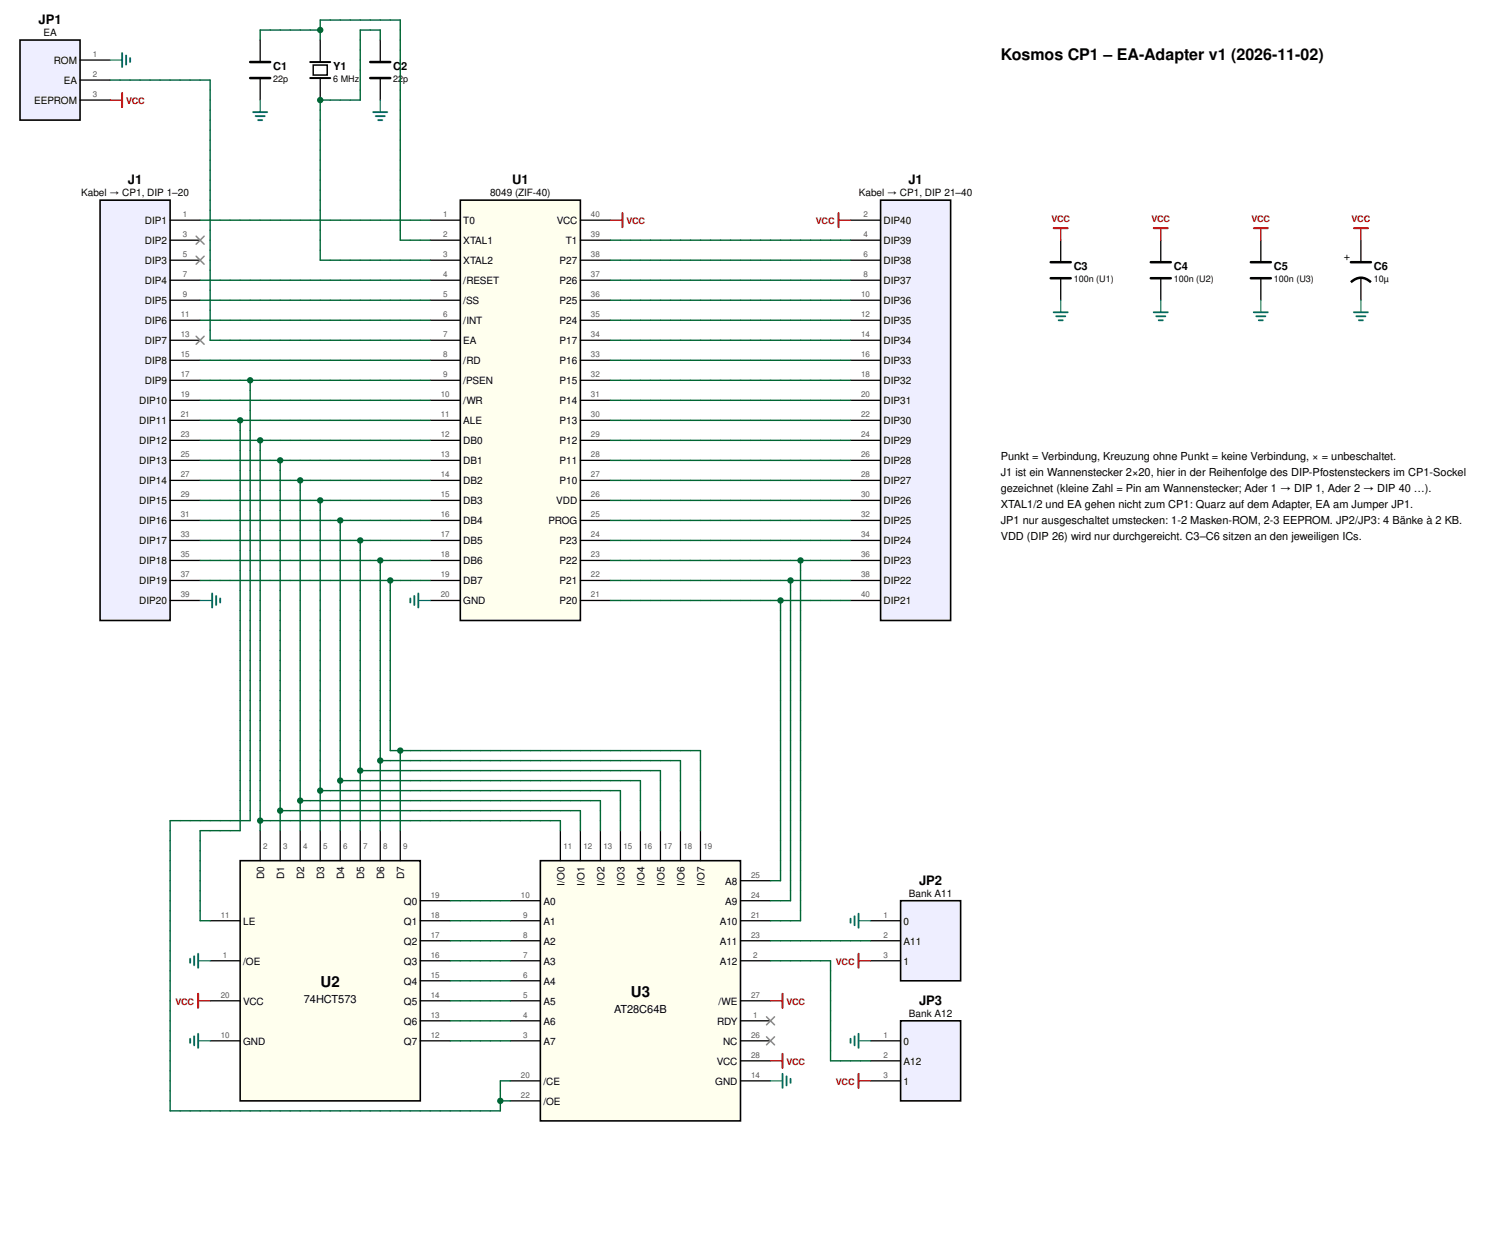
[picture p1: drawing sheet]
<svg xmlns="http://www.w3.org/2000/svg" width="397mm" height="331mm" viewBox="0 0 397 331" stroke-linecap="round" stroke-linejoin="round" font-family="sans-serif">
<path d="M121.7 52.9h31.8v111.1h-31.8z" fill="#ffe" stroke="#000" stroke-width=".42"/>
<g fill="#eef" stroke="#000" stroke-width=".42">
<path d="M26.5 52.9h18.5v111.1h-18.5z"/>
<path d="M232.8 52.9h18.6v111.1h-18.6z"/>
</g>
<g fill="#ffe" stroke="#000" stroke-width=".42">
<path d="M63.5 227.5h47.6v63.5h-47.6z"/>
<path d="M142.9 227.5h52.9v68.8h-52.9z"/>
</g>
<g fill="#eef" stroke="#000" stroke-width=".42">
<path d="M238.1 238.1h15.9v21.2h-15.9z"/>
<path d="M238.1 269.9h15.9v21.1h-15.9z"/>
<path d="M5.3 10.6h15.9v21.1h-15.9z"/>
</g>
<g fill="none" stroke="#000" stroke-width=".34">
<path d="M21.2 15.9h7.9M68.8 10.6v5.8M84.7 10.6v5.8M100.5 10.6v5.8M21.2 21.2h7.9M21.2 26.5h7.9M68.8 20.6v5.9M84.7 20.6v5.9M100.5 20.6v5.9M45 58.2h7.9M113.8 58.2h7.9M153.5 58.2h7.9"/>
<path d="M224.9 58.2h7.9M45 63.5h7.9M45 68.8h7.9M45 74.1h7.9M45 79.4h7.9M113.8 63.5h7.9M113.8 68.8h7.9M113.8 74.1h7.9M113.8 79.4h7.9M153.5 63.5h7.9M153.5 68.8h7.9M153.5 74.1h7.9"/>
<path d="M153.5 79.4h7.9M224.9 63.5h7.9M224.9 68.8h7.9M224.9 74.1h7.9M224.9 79.4h7.9M280.5 63.5v5.8M280.5 73.6v5.8M306.9 63.5v5.8M306.9 73.6v5.8M333.4 63.5v5.8M333.4 73.6v5.8M359.8 63.5v5.8"/>
<path d="M359.8 73.6v5.8M45 84.7h7.9M45 90h7.9M45 95.2h7.9M113.8 84.7h7.9M113.8 90h7.9M113.8 95.2h7.9M153.5 84.7h7.9M153.5 90h7.9M153.5 95.2h7.9M224.9 84.7h7.9M224.9 90h7.9"/>
<path d="M224.9 95.2h7.9M45 100.5h7.9M45 105.8h7.9M45 111.1h7.9M45 116.4h7.9M113.8 100.5h7.9M113.8 105.8h7.9M113.8 111.1h7.9M113.8 116.4h7.9M153.5 100.5h7.9M153.5 105.8h7.9M153.5 111.1h7.9"/>
<path d="M153.5 116.4h7.9M224.9 100.5h7.9M224.9 105.8h7.9M224.9 111.1h7.9M224.9 116.4h7.9M45 121.7h7.9M45 127h7.9M45 132.3h7.9M45 137.6h7.9M113.8 121.7h7.9M113.8 127h7.9M113.8 132.3h7.9"/>
<path d="M113.8 137.6h7.9M153.5 121.7h7.9M153.5 127h7.9M153.5 132.3h7.9M153.5 137.6h7.9M224.9 121.7h7.9M224.9 127h7.9M224.9 132.3h7.9M224.9 137.6h7.9M45 142.9h7.9M45 148.2h7.9M45 153.5h7.9"/>
<path d="M45 158.7h7.9M113.8 142.9h7.9M113.8 148.2h7.9M113.8 153.5h7.9M113.8 158.7h7.9M153.5 142.9h7.9M153.5 148.2h7.9M153.5 153.5h7.9M153.5 158.7h7.9M224.9 142.9h7.9M224.9 148.2h7.9M224.9 153.5h7.9"/>
<path d="M224.9 158.7h7.9M68.8 219.6v7.9M74.1 219.6v7.9M79.4 219.6v7.9M84.7 219.6v7.9M90 219.6v7.9M95.2 219.6v7.9M100.5 219.6v7.9M105.8 219.6v7.9M148.2 219.6v7.9M153.5 219.6v7.9M158.7 219.6v7.9"/>
<path d="M164 219.6v7.9M169.3 219.6v7.9M174.6 219.6v7.9M179.9 219.6v7.9M185.2 219.6v7.9M111.1 238.1h8M134.9 238.1h8M195.8 238.1h7.9M195.8 232.8h7.9M55.6 243.4h7.9M55.6 254h7.9M111.1 243.4h8"/>
<path d="M111.1 248.7h8M111.1 254h8M111.1 259.3h8M134.9 243.4h8M134.9 248.7h8M134.9 254h8M134.9 259.3h8M195.8 243.4h7.9M195.8 248.7h7.9M195.8 254h7.9M230.2 243.4h7.9M230.2 248.7h7.9"/>
<path d="M230.2 254h7.9M55.6 264.6h7.9M55.6 275.2h7.9M111.1 264.6h8M111.1 269.9h8M111.1 275.2h8M134.9 264.6h8M134.9 269.9h8M134.9 275.2h8M195.8 264.6h7.9M195.8 269.9h7.9M195.8 275.2h7.9"/>
<path d="M230.2 275.2h7.9M134.9 285.8h8M134.9 291h8M195.8 285.8h7.9M195.8 280.5h7.9M230.2 285.8h7.9M230.2 280.5h7.9"/>
</g>
<path d="M82.8 17.2h3.7v2.6h-3.7z" fill="none" stroke="#000" stroke-width=".4"/>
<path d="M82 16.4h5.3M82 20.6h5.3" fill="none" stroke="#000" stroke-width=".53"/>
<path d="M66.1 16.4h5.3M97.9 16.4h5.3M66.1 20.6h5.3M97.9 20.6h5.3M277.8 69.3h5.3M277.8 73.6h5.3M304.3 69.3h5.3M304.3 73.6h5.3M330.7 69.3h5.3M330.7 73.6h5.3M357.2 69.3h5.3" fill="none" stroke="#000" stroke-width=".66"/>
<path d="M357.2 74.6a3.5 3.5 0 0 1 5.3 0" fill="none" stroke="#000" stroke-width=".66" stroke-linecap="butt"/>
<g fill="none" stroke="#063" stroke-width=".37">
<path d="M84.7 10.6v-5.3h21.1v58.2h8M84.7 7.9h-15.9v2.7M100.5 10.6v-2.7h-5.3v18.6h-10.5v42.3h29.1M29.1 21.2h26.5v68.8h58.2M52.9 58.2h60.9M52.9 74.1h60.9M52.9 79.4h60.9M161.4 74.1h63.5M161.4 79.4h63.5M161.4 63.5h63.5M161.4 68.8h63.5M52.9 84.7h60.9"/>
<path d="M52.9 95.2h60.9M161.4 84.7h63.5M161.4 95.2h63.5M161.4 90h63.5M52.9 105.8h60.9M52.9 116.4h60.9M52.9 111.1h60.9M52.9 100.5h60.9M63.5 111.1v108.5h-10.6v23.8h2.7M66.1 100.5v116.5h-21.1v76.7h87.3v-7.9h2.6M68.8 116.4v103.2M161.4 105.8h63.5"/>
<path d="M161.4 116.4h63.5M161.4 111.1h63.5M161.4 100.5h63.5M52.9 137.6h60.9M52.9 132.3h60.9M52.9 127h60.9M52.9 121.7h60.9M74.1 121.7v97.9M79.4 127v92.6M84.7 132.3v87.3M90 137.6v82M161.4 137.6h63.5"/>
<path d="M161.4 132.3h63.5M161.4 127h63.5M161.4 121.7h63.5M52.9 142.9h60.9M52.9 153.5h60.9M52.9 148.2h60.9M95.2 142.9v76.7M100.5 148.2v71.4M103.2 153.5v44.9h82v21.2M161.4 142.9h63.5M161.4 158.7h63.5M161.4 153.5h63.5"/>
<path d="M161.4 148.2h63.5M206.4 158.7v74.1h-2.7M209 153.5v84.6h-5.3M211.7 148.2v95.2h-8M105.8 198.4v21.2M68.8 217h79.4v2.6M74.1 214.3h79.4v5.3M79.4 211.7h79.3v7.9M84.7 209h79.3v10.6M90 206.4h79.3v13.2M95.2 203.7h79.4v15.9M100.5 201.1h79.4v18.5"/>
<path d="M119.1 238.1h15.8M119.1 243.4h15.8M119.1 248.7h15.8M119.1 254h15.8M119.1 259.3h15.8M203.7 248.7h26.5M203.7 254h15.9v26.5h10.6M119.1 264.6h15.8M119.1 269.9h15.8M119.1 275.2h15.8M132.3 291h2.6"/>
</g>
<g fill="#063">
<circle cx="84.7" cy="26.5" r=".85"/>
<circle cx="84.7" cy="7.9" r=".85"/>
<circle cx="206.4" cy="158.8" r=".85"/>
<circle cx="209" cy="153.5" r=".85"/>
<circle cx="211.7" cy="148.2" r=".85"/>
<circle cx="63.5" cy="111.1" r=".85"/>
<circle cx="68.8" cy="116.4" r=".85"/>
<circle cx="68.8" cy="217" r=".85"/>
<circle cx="74.1" cy="121.7" r=".85"/>
<circle cx="74.1" cy="214.3" r=".85"/>
<circle cx="79.4" cy="127" r=".85"/>
<circle cx="79.4" cy="211.7" r=".85"/>
<circle cx="84.7" cy="132.3" r=".85"/>
<circle cx="84.7" cy="209" r=".85"/>
<circle cx="90" cy="137.6" r=".85"/>
<circle cx="90" cy="206.4" r=".85"/>
<circle cx="95.2" cy="142.9" r=".85"/>
<circle cx="95.2" cy="203.7" r=".85"/>
<circle cx="100.5" cy="148.2" r=".85"/>
<circle cx="100.5" cy="201.1" r=".85"/>
<circle cx="103.2" cy="153.5" r=".85"/>
<circle cx="105.8" cy="198.4" r=".85"/>
<circle cx="66.1" cy="100.5" r=".85"/>
<circle cx="132.3" cy="291" r=".85"/>
</g>
<g fill="none" stroke="#06c" stroke-width=".34">
<path d="M29.1 15.9h3.2M68.8 26.5v3.1M100.5 26.5v3.1M280.5 79.4v3.1M306.9 79.4v3.1M333.4 79.4v3.1M359.8 79.4v3.1M52.9 158.7h3.2M110.6 158.7h3.2M52.4 254h3.2M227 243.4h3.2M52.4 275.2h3.2"/>
<path d="M227 275.2h3.2M203.7 285.8h3.2"/>
</g>
<g fill="none" stroke="#06c" stroke-width=".53">
<path d="M32.3 14v3.7M33.3 14.7v2.4M34.4 15.3v1.1M66.9 29.6h3.7M67.6 30.7h2.4M68.3 31.7h1M98.7 29.6h3.7M99.4 30.7h2.3M100 31.7h1.1M278.6 82.5h3.7M279.3 83.6h2.3M279.9 84.7h1.1"/>
<path d="M305.1 82.5h3.7M305.7 83.6h2.4M306.4 84.7h1M331.5 82.5h3.7M332.2 83.6h2.4M332.8 84.7h1.1M358 82.5h3.7M358.6 83.6h2.4M359.3 84.7h1.1M56.1 156.9v3.7M57.1 157.6v2.3M58.2 158.2v1.1"/>
<path d="M108.5 158.2v1.1M109.5 157.6v2.3M110.6 156.9v3.7M50.3 253.5v1M51.3 252.8v2.4M52.4 252.1v3.8M224.9 242.9v1M226 242.2v2.4M227 241.6v3.7M50.3 274.6v1.1M51.3 274v2.4M52.4 273.3v3.7"/>
<path d="M224.9 274.6v1.1M226 274v2.4M227 273.3v3.7M206.9 283.9v3.7M208 284.6v2.3M209 285.2v1.1"/>
</g>
<path d="M29.1 26.5h3.2M161.4 58.2h3.2M221.7 58.2h3.2M280.5 60.3v3.2M306.9 60.3v3.2M333.4 60.3v3.2M359.8 60.3v3.2M227 254h3.2M52.4 264.6h3.2M203.7 264.6h3.2M203.7 280.5h3.2M227 285.8h3.2" fill="none" stroke="#b00" stroke-width=".34"/>
<path d="M32.3 24.6v3.7M164.6 56.4v3.7M221.7 56.4v3.7M278.6 60.3h3.7M305.1 60.3h3.7M331.5 60.3h3.7M358 60.3h3.7M227 252.1v3.8M52.4 262.7v3.7M206.9 262.7v3.7M206.9 278.6v3.7M227 283.9v3.7" fill="none" stroke="#b00" stroke-width=".53"/>
<path d="M51.9 62.4l2.1 2.2zM51.9 64.6l2.1-2.2zM51.9 67.7l2.1 2.1zM51.9 69.8l2.1-2.1zM51.9 88.9l2.1 2.1zM51.9 91l2.1-2.1zM202.7 268.8l2.1 2.1zM202.7 270.9l2.1-2.1zM202.7 274.1l2.1 2.1zM202.7 276.2l2.1-2.1z" fill="#000" stroke="#888" stroke-width=".4"/>
<text font-size="4.2" x="264.6" y="15.9">Kosmos CP1 – EA-Adapter v1 (2026-11-02)</text>
<g font-size="4">
<text x="84.8" y="260.9">U2</text>
<text x="166.8" y="263.5">U3</text>
</g>
<g font-size="3.4">
<text x="10.2" y="6.3">JP1</text>
<text x="33.8" y="48.7">J1</text>
<text x="135.4" y="48.7">U1</text>
<text x="240.2" y="48.7">J1</text>
<text x="243" y="233.9">JP2</text>
<text x="243" y="265.6">JP3</text>
</g>
<g font-size="2.9">
<text x="72.2" y="18.5">C1</text>
<text x="88.1" y="18.5">Y1</text>
<text x="104" y="18.5">C2</text>
<text x="283.9" y="71.4">C3</text>
<text x="310.4" y="71.4">C4</text>
<text x="336.8" y="71.4">C5</text>
<text x="355.3" y="68.8">+</text>
<text x="363.3" y="71.4">C6</text>
<text x="264.6" y="121.7">Punkt = Verbindung, Kreuzung ohne Punkt = keine Verbindung, × = unbeschaltet.</text>
<text x="264.6" y="125.9">J1 ist ein Wannenstecker 2×20, hier in der Reihenfolge des DIP-Pfostensteckers im CP1-Sockel</text>
<text x="264.6" y="130.2">gezeichnet (kleine Zahl = Pin am Wannenstecker; Ader 1 → DIP 1, Ader 2 → DIP 40 …).</text>
<text x="264.6" y="134.4">XTAL1/2 und EA gehen nicht zum CP1: Quarz auf dem Adapter, EA am Jumper JP1.</text>
<text x="264.6" y="138.6">JP1 nur ausgeschaltet umstecken: 1-2 Masken-ROM, 2-3 EEPROM. JP2/JP3: 4 Bänke à 2 KB.</text>
<text x="264.6" y="142.9">VDD (DIP 26) wird nur durchgereicht. C3–C6 sitzen an den jeweiligen ICs.</text>
<text x="80.3" y="265.1">74HCT573</text>
<text x="162.4" y="267.8">AT28C64B</text>
</g>
<g font-size="2.6">
<text x="11.5" y="9.5">EA</text>
<text x="14.2" y="16.9">ROM</text>
<text x="16.8" y="22.2">EA</text>
<text x="9" y="27.5">EEPROM</text>
<text x="21.5" y="51.9">Kabel → CP1, DIP 1–20</text>
<text x="129.6" y="51.9">8049 (ZIF-40)</text>
<text x="227.1" y="51.9">Kabel → CP1, DIP 21–40</text>
<text x="38.3" y="59.3">DIP1</text>
<text x="122.5" y="59.3">T0</text>
<text x="147.2" y="59.3">VCC</text>
<text x="233.6" y="59.3">DIP40</text>
<text x="38.3" y="64.6">DIP2</text>
<text x="122.5" y="64.6">XTAL1</text>
<text x="149.6" y="64.6">T1</text>
<text x="233.6" y="64.6">DIP39</text>
<text x="38.3" y="69.8">DIP3</text>
<text x="122.5" y="69.8">XTAL2</text>
<text x="148" y="69.8">P27</text>
<text x="233.6" y="69.8">DIP38</text>
<text x="38.3" y="75.1">DIP4</text>
<text x="122.5" y="75.1">/RESET</text>
<text x="148" y="75.1">P26</text>
<text x="233.6" y="75.1">DIP37</text>
<text x="38.3" y="80.4">DIP5</text>
<text x="122.5" y="80.4">/SS</text>
<text x="148" y="80.4">P25</text>
<text x="233.6" y="80.4">DIP36</text>
<text x="38.3" y="85.7">DIP6</text>
<text x="122.5" y="85.7">/INT</text>
<text x="148" y="85.7">P24</text>
<text x="233.6" y="85.7">DIP35</text>
<text x="38.3" y="91">DIP7</text>
<text x="122.5" y="91">EA</text>
<text x="148" y="91">P17</text>
<text x="233.6" y="91">DIP34</text>
<text x="38.3" y="96.3">DIP8</text>
<text x="38.3" y="101.6">DIP9</text>
<text x="122.5" y="96.3">/RD</text>
<text x="122.5" y="101.6">/PSEN</text>
<text x="148" y="96.3">P16</text>
<text x="148" y="101.6">P15</text>
<text x="233.6" y="96.3">DIP33</text>
<text x="233.6" y="101.6">DIP32</text>
<text x="36.8" y="106.9">DIP10</text>
<text x="122.5" y="106.9">/WR</text>
<text x="148" y="106.9">P14</text>
<text x="233.6" y="106.9">DIP31</text>
<text x="36.8" y="112.2">DIP11</text>
<text x="122.5" y="112.2">ALE</text>
<text x="148" y="112.2">P13</text>
<text x="233.6" y="112.2">DIP30</text>
<text x="36.8" y="117.5">DIP12</text>
<text x="122.5" y="117.5">DB0</text>
<text x="148" y="117.5">P12</text>
<text x="233.6" y="117.5">DIP29</text>
<text x="36.8" y="122.8">DIP13</text>
<text x="122.5" y="122.8">DB1</text>
<text x="148" y="122.8">P11</text>
<text x="233.6" y="122.8">DIP28</text>
<text x="36.8" y="128.1">DIP14</text>
<text x="122.5" y="128.1">DB2</text>
<text x="148" y="128.1">P10</text>
<text x="233.6" y="128.1">DIP27</text>
<text x="36.8" y="133.3">DIP15</text>
<text x="122.5" y="133.3">DB3</text>
<text x="147.1" y="133.3">VDD</text>
<text x="233.6" y="133.3">DIP26</text>
<text x="36.8" y="138.6">DIP16</text>
<text x="36.8" y="143.9">DIP17</text>
<text x="122.5" y="138.6">DB4</text>
<text x="122.5" y="143.9">DB5</text>
<text x="145" y="138.6">PROG</text>
<text x="148" y="143.9">P23</text>
<text x="233.6" y="138.6">DIP25</text>
<text x="233.6" y="143.9">DIP24</text>
<text x="36.8" y="149.2">DIP18</text>
<text x="122.5" y="149.2">DB6</text>
<text x="148" y="149.2">P22</text>
<text x="233.6" y="149.2">DIP23</text>
<text x="36.8" y="154.5">DIP19</text>
<text x="122.5" y="154.5">DB7</text>
<text x="148" y="154.5">P21</text>
<text x="233.6" y="154.5">DIP22</text>
<text x="36.8" y="159.8">DIP20</text>
<text x="122.5" y="159.8">GND</text>
<text x="148" y="159.8">P20</text>
<text x="233.6" y="159.8">DIP21</text>
<text x="69.8" y="232.5" transform="rotate(-90 69.8 232.5)">D0</text>
<text x="75.1" y="232.5" transform="rotate(-90 75.1 232.5)">D1</text>
<text x="80.4" y="232.5" transform="rotate(-90 80.4 232.5)">D2</text>
<text x="85.7" y="232.5" transform="rotate(-90 85.7 232.5)">D3</text>
<text x="91" y="232.5" transform="rotate(-90 91 232.5)">D4</text>
<text x="96.3" y="232.5" transform="rotate(-90 96.3 232.5)">D5</text>
<text x="101.6" y="232.5" transform="rotate(-90 101.6 232.5)">D6</text>
<text x="106.9" y="232.5" transform="rotate(-90 106.9 232.5)">D7</text>
<text x="191.8" y="233.9">A8</text>
<text x="106.8" y="239.2">Q0</text>
<text x="143.7" y="239.2">A0</text>
<text x="149.2" y="234.1" transform="rotate(-90 149.2 234.1)">I/O0</text>
<text x="154.5" y="234.1" transform="rotate(-90 154.5 234.1)">I/O1</text>
<text x="159.8" y="234.1" transform="rotate(-90 159.8 234.1)">I/O2</text>
<text x="165.1" y="234.1" transform="rotate(-90 165.1 234.1)">I/O3</text>
<text x="170.4" y="234.1" transform="rotate(-90 170.4 234.1)">I/O4</text>
<text x="175.7" y="234.1" transform="rotate(-90 175.7 234.1)">I/O5</text>
<text x="181" y="234.1" transform="rotate(-90 181 234.1)">I/O6</text>
<text x="186.3" y="234.1" transform="rotate(-90 186.3 234.1)">I/O7</text>
<text x="191.8" y="239.2">A9</text>
<text x="240.3" y="237.1">Bank A11</text>
<text x="64.3" y="244.5">LE</text>
<text x="106.8" y="244.5">Q1</text>
<text x="143.7" y="244.5">A1</text>
<text x="190.3" y="244.5">A10</text>
<text x="238.9" y="244.5">0</text>
<text x="106.8" y="249.8">Q2</text>
<text x="143.7" y="249.8">A2</text>
<text x="190.3" y="249.8">A11</text>
<text x="238.9" y="249.8">A11</text>
<text x="64.3" y="255.1">/OE</text>
<text x="106.8" y="255.1">Q3</text>
<text x="143.7" y="255.1">A3</text>
<text x="190.3" y="255.1">A12</text>
<text x="238.9" y="255.1">1</text>
<text x="106.8" y="260.3">Q4</text>
<text x="143.7" y="260.3">A4</text>
<text x="64.3" y="265.6">VCC</text>
<text x="106.8" y="265.6">Q5</text>
<text x="143.7" y="265.6">A5</text>
<text x="190" y="265.6">/WE</text>
<text x="240.3" y="268.8">Bank A12</text>
<text x="106.8" y="270.9">Q6</text>
<text x="143.7" y="270.9">A6</text>
<text x="189.6" y="270.9">RDY</text>
<text x="64.3" y="276.2">GND</text>
<text x="106.8" y="276.2">Q7</text>
<text x="143.7" y="276.2">A7</text>
<text x="189.6" y="281.5">VCC</text>
<text x="191.2" y="276.2">NC</text>
<text x="238.9" y="276.2">0</text>
<text x="238.9" y="281.5">A12</text>
<text x="143.7" y="286.8">/CE</text>
<text x="189.1" y="286.8">GND</text>
<text x="238.9" y="286.8">1</text>
<text x="143.7" y="292.1">/OE</text>
</g>
<g font-size="2.4">
<text x="72.2" y="21.7">22p</text>
<text x="88.1" y="21.7">6 MHz</text>
<text x="104" y="21.7">22p</text>
<text x="283.9" y="74.6">100n (U1)</text>
<text x="310.4" y="74.6">100n (U2)</text>
<text x="336.8" y="74.6">100n (U3)</text>
<text x="363.3" y="74.6">10µ</text>
</g>
<g font-size="2.4" fill="#b00">
<text x="33.3" y="27.5">VCC</text>
<text x="165.6" y="59.3">VCC</text>
<text x="215.7" y="59.3">VCC</text>
<text x="278" y="58.7">VCC</text>
<text x="304.5" y="58.7">VCC</text>
<text x="330.9" y="58.7">VCC</text>
<text x="357.4" y="58.7">VCC</text>
<text x="221" y="255.1">VCC</text>
<text x="46.4" y="265.6">VCC</text>
<text x="208" y="265.6">VCC</text>
<text x="208" y="281.5">VCC</text>
<text x="221" y="286.8">VCC</text>
</g>
<g font-size="2.1" fill="#555">
<text x="24.5" y="15.1">1</text>
<text x="24.5" y="20.4">2</text>
<text x="24.5" y="25.7">3</text>
<text x="48.4" y="57.4">1</text>
<text x="117.2" y="57.4">1</text>
<text x="156.3" y="57.4">40</text>
<text x="228.3" y="57.4">2</text>
<text x="48.4" y="62.7">3</text>
<text x="117.2" y="62.7">2</text>
<text x="156.3" y="62.7">39</text>
<text x="228.3" y="62.7">4</text>
<text x="48.4" y="68">5</text>
<text x="117.2" y="68">3</text>
<text x="156.3" y="68">38</text>
<text x="228.3" y="68">6</text>
<text x="48.4" y="73.3">7</text>
<text x="117.2" y="73.3">4</text>
<text x="156.3" y="73.3">37</text>
<text x="228.3" y="73.3">8</text>
<text x="47.8" y="83.9">11</text>
<text x="48.4" y="78.6">9</text>
<text x="117.2" y="78.6">5</text>
<text x="117.2" y="83.9">6</text>
<text x="156.3" y="78.6">36</text>
<text x="156.3" y="83.9">35</text>
<text x="227.7" y="78.6">10</text>
<text x="227.7" y="83.9">12</text>
<text x="47.8" y="89.2">13</text>
<text x="117.2" y="89.2">7</text>
<text x="156.3" y="89.2">34</text>
<text x="227.7" y="89.2">14</text>
<text x="47.8" y="94.5">15</text>
<text x="117.2" y="94.5">8</text>
<text x="156.3" y="94.5">33</text>
<text x="227.7" y="94.5">16</text>
<text x="47.8" y="99.7">17</text>
<text x="117.2" y="99.7">9</text>
<text x="156.3" y="99.7">32</text>
<text x="227.7" y="99.7">18</text>
<text x="47.8" y="105">19</text>
<text x="116.6" y="105">10</text>
<text x="156.3" y="105">31</text>
<text x="227.7" y="105">20</text>
<text x="47.8" y="110.3">21</text>
<text x="116.6" y="110.3">11</text>
<text x="156.3" y="110.3">30</text>
<text x="227.7" y="110.3">22</text>
<text x="47.8" y="115.6">23</text>
<text x="116.6" y="115.6">12</text>
<text x="156.3" y="115.6">29</text>
<text x="227.7" y="115.6">24</text>
<text x="47.8" y="120.9">25</text>
<text x="116.6" y="120.9">13</text>
<text x="156.3" y="120.9">28</text>
<text x="227.7" y="120.9">26</text>
<text x="47.8" y="126.2">27</text>
<text x="47.8" y="131.5">29</text>
<text x="116.6" y="126.2">14</text>
<text x="116.6" y="131.5">15</text>
<text x="156.3" y="126.2">27</text>
<text x="156.3" y="131.5">26</text>
<text x="227.7" y="126.2">28</text>
<text x="227.7" y="131.5">30</text>
<text x="47.8" y="136.8">31</text>
<text x="116.6" y="136.8">16</text>
<text x="156.3" y="136.8">25</text>
<text x="227.7" y="136.8">32</text>
<text x="47.8" y="142.1">33</text>
<text x="116.6" y="142.1">17</text>
<text x="156.3" y="142.1">24</text>
<text x="227.7" y="142.1">34</text>
<text x="47.8" y="147.4">35</text>
<text x="116.6" y="147.4">18</text>
<text x="156.3" y="147.4">23</text>
<text x="227.7" y="147.4">36</text>
<text x="47.8" y="152.7">37</text>
<text x="116.6" y="152.7">19</text>
<text x="156.3" y="152.7">22</text>
<text x="227.7" y="152.7">38</text>
<text x="47.8" y="158">39</text>
<text x="116.6" y="158">20</text>
<text x="156.3" y="158">21</text>
<text x="227.7" y="158">40</text>
<text x="69.6" y="224.4">2</text>
<text x="74.9" y="224.4">3</text>
<text x="80.2" y="224.4">4</text>
<text x="85.5" y="224.4">5</text>
<text x="90.8" y="224.4">6</text>
<text x="96" y="224.4">7</text>
<text x="101.3" y="224.4">8</text>
<text x="106.6" y="224.4">9</text>
<text x="149" y="224.4">11</text>
<text x="154.3" y="224.4">12</text>
<text x="159.5" y="224.4">13</text>
<text x="164.8" y="224.4">15</text>
<text x="170.1" y="224.4">16</text>
<text x="175.4" y="224.4">17</text>
<text x="180.7" y="224.4">18</text>
<text x="186" y="224.4">19</text>
<text x="198.6" y="232">25</text>
<text x="113.9" y="237.3">19</text>
<text x="137.7" y="237.3">10</text>
<text x="198.6" y="237.3">24</text>
<text x="58.4" y="242.6">11</text>
<text x="113.9" y="242.6">18</text>
<text x="138.3" y="242.6">9</text>
<text x="198.6" y="242.6">21</text>
<text x="233.6" y="242.6">1</text>
<text x="113.9" y="247.9">17</text>
<text x="138.3" y="247.9">8</text>
<text x="198.6" y="247.9">23</text>
<text x="233.6" y="247.9">2</text>
<text x="58.9" y="253.2">1</text>
<text x="113.9" y="253.2">16</text>
<text x="138.3" y="253.2">7</text>
<text x="199.2" y="253.2">2</text>
<text x="233.6" y="253.2">3</text>
<text x="58.4" y="263.8">20</text>
<text x="113.9" y="258.5">15</text>
<text x="113.9" y="263.8">14</text>
<text x="138.3" y="258.5">6</text>
<text x="138.3" y="263.8">5</text>
<text x="198.6" y="263.8">27</text>
<text x="113.9" y="269.1">13</text>
<text x="138.3" y="269.1">4</text>
<text x="199.2" y="269.1">1</text>
<text x="58.4" y="274.4">10</text>
<text x="113.9" y="274.4">12</text>
<text x="138.3" y="274.4">3</text>
<text x="198.6" y="274.4">26</text>
<text x="233.6" y="274.4">1</text>
<text x="198.6" y="279.7">28</text>
<text x="233.6" y="279.7">2</text>
<text x="137.7" y="285">20</text>
<text x="198.6" y="285">14</text>
<text x="233.6" y="285">3</text>
<text x="137.7" y="290.2">22</text>
</g>
</svg>
